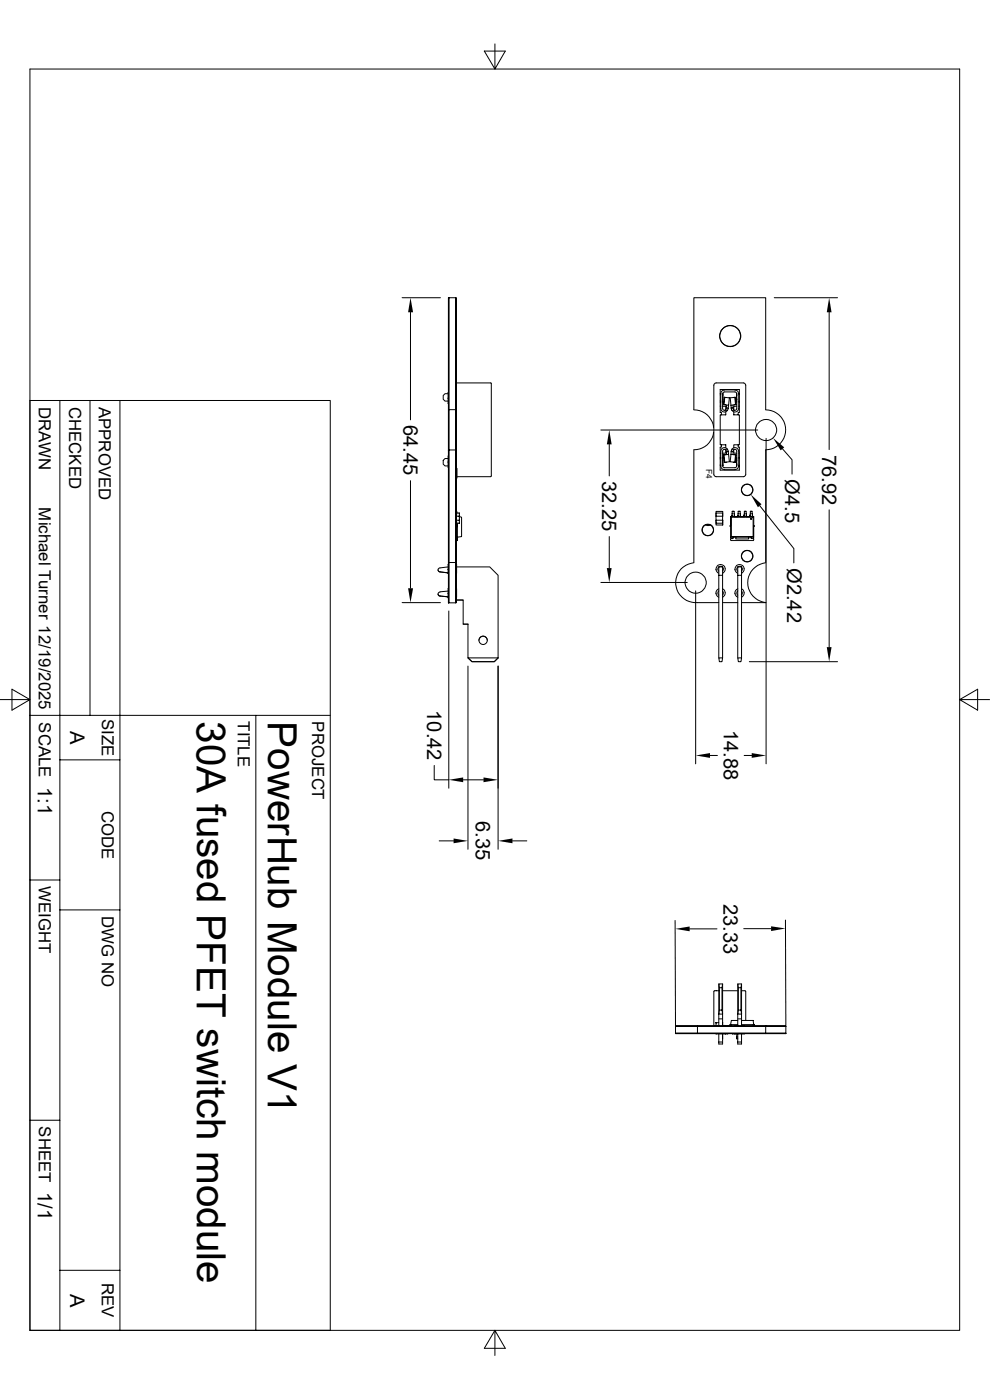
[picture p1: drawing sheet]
<svg xmlns="http://www.w3.org/2000/svg" width="210mm" height="297mm" viewBox="0 0 210 297" stroke-linecap="round" stroke-linejoin="round" font-family="sans-serif">
<g fill="none" stroke="#000" stroke-width=".21">
<path d="M6.3 14.6h197.3v267.6h-197.3zM105 9.3v5.3l2.2-3.8h-4.5l2.3 3.8M85.3 63.2h8.1M87.1 66.3v22.8M95.1 63.2l.1 23.7zM95.2 63.2h1.5v23.7h-1.5zM96.7 63.2l.1 23.7zM164.3 63.2h13.4M175.9 66.3v29.1M6.3 85h63.8v197.2h-63.8zM12.7 85v197.2M19.1 85v66.8"/>
<path d="M25.4 85v197.2M95.1 84.5v.1M95.1 84.6v1M95.1 98v.1M95.1 98.1v1M95.1 84.5h.1M95.1 98h.1M95.1 97.3h-.7l-.4 .4v.8l.4 .3h.7M95.1 83.5h-.7l-.4 .4v.8l.4 .4h.7M95.1 95.5l.1 32.4M95.1 83.2v1.3M95.1 96.7v1.3"/>
<path d="M95.1 86.9v8.6M95.2 86.9v8.6h1.5v23.8h-1.5zM96.7 86.9l.1 32.4zM96.8 86.9v8.6M96.8 84.6h.1M96.8 84.5h.1M96.8 98.1h.1M96.8 98h.1M96.8 83.2h.1M96.8 85.6h.1M96.8 96.7h.1M96.8 99.1h.1"/>
<path d="M96.9 99.4v2M127.5 91.2h33.2M129.2 94.3v6.7M147.2 87a4.1 4.1 0 0 1 4.2 3.7M147.2 86.9v-23.7h15.2v23.7M147.2 95.5v23.8M151.4 91.7a4.1 4.1 0 0 1-4.2 3.7M151.5 81.5l.4-.3h5.8l.5 .3v19.1l-.3 .5h-6l-.4-.3zM152.8 82.6h4v4.9h-.2v.5h.2v6.4h-.2v.5h.2v4.8h-4v-4.8h.2v-.5h-.2v-6.4h.2v-.5h-.2zM152.8 98.8h.1M152.8 97.1h.1M152.8 85.3h.1"/>
<path d="M152.8 83.5h.1M152.8 96.1h.1M152.8 86.2h.1M152.8 85l.1 .1M152.8 98.6l.1 .1M152.9 83.5v3.2a.77 .77 0 0 0 .6 .7 .77 .77 0 0 0 .8-.3M152.9 83.7l-.1 .1M152.9 97.2l-.1 .1M153 94.4h1v.6M153.3 83.5v3.2l.1 .3h.4M153.3 97.1v1.7M153.3 83.5v1.8"/>
<path d="M153.3 97.6v.1M153.3 83.5l.4-.4h2.2l.4 .4M153.3 83.9h.1M153.3 86.2h.7v.7M153.3 83.7h.1M153.3 85.2h.1M153.3 97.2h.1M153.3 98.7h.1M153.3 98.4v.2M153.3 97.6h.1M153.3 84.7h.1M153.3 83.8v.1"/>
<path d="M153.3 84.8h.1M153.5 96.5l1.1-.1 .1 1.6-1.1 .1zM153.6 96.5l.2 1.6M153.6 84.3l1.1 .1-.1 1.6-1.1-.1zM153.7 82.7h2.2M153.7 82.8l-.6 .2-.2 .5M153.7 99.7h2.2M153.8 95.3l.3 .5M153.8 95.3l-.4 .1-.1 .3v3.1l.4 .4h2.2l.4-.2v-3.3l-.1-.3-.4-.1M153.8 87l.5 .1M153.8 84.3l-.2 1.6M154 95.5v.6h-.7"/>
<path d="M154 87.4v.6h-1M154.1 85.9v.6M154.3 95.3l.1 .3M154.3 95.3a.77 .77 0 0 0-.8-.3 .77 .77 0 0 0-.6 .7v3.1l.2 .6 .6 .2M154.3 95.3h-.5M154.4 86.7l-.1 .4M154.5 95.8h-.4v.6M154.5 95.8l.1 .6M154.5 95.6v.2M154.5 86.6l-.4-.1-.3 .5M154.5 86.6v.1M154.6 86l-.1 .6"/>
<path d="M154.9 84.4l1.1-.1 .2 1.6-1.1 .1zM155.1 96.4l1.1 .1-.2 1.6-1.1-.1zM155.1 86v.6M155.1 95.8v.6M155.1 86.6l.2 .5M155.3 95.3a.77 .77 0 0 1 .8-.3 .77 .77 0 0 1 .6 .7M155.3 95.3l-.2 .5M155.3 95.3h.5M155.5 85.9v.6l-.4 .1M155.5 95.8v.6M155.5 86.5l.1 .4 .2 .1M155.7 95.5v.6h.6"/>
<path d="M155.7 87.4v.6h.9M155.8 95.3l-.2 .2-.1 .3h-.4M155.8 87l-.5 .1M155.9 84.3l.1 1.6M155.9 82.8l.6 .2 .2 .5M156 96.5l-.1 1.6M156.3 85.1h.1M156.3 98.6v.1M156.3 83.7h.1M156.3 97.2v.1M156.3 98.4v.1M156.3 97.6v.1"/>
<path d="M156.3 98.5v.1M156.3 84.7h.1M156.3 83.8v.1M156.3 84.8h.1M156.3 83.5v3.2l-.1 .3h-.4M156.3 97.1v1.7M156.3 83.5v1.8M156.3 86.2h-.6v.7M156.6 94.4h-.9v.6M156.7 98.8l-.2 .6-.6 .2M156.7 86.7a.77 .77 0 0 1-.6 .7 .77 .77 0 0 1-.8-.3M156.7 98.8h.1"/>
<path d="M156.7 97.1h.1M156.7 85.3h.1M156.7 96.1h.1M156.7 86.2h.1M156.7 83.7h.1M156.7 97.2h.1M156.7 95.7v3.1M156.8 83.5h-.1v3.2M156.8 85.1l-.1 .1M156.8 98.7h-.1M162.4 95.5v23.8M162.4 87a4.2 4.2 0 0 1 4.3 4.2 4.2 4.2 0 0 1-4.3 4.2"/>
<path d="M162.5 93v69.1M166 95.2l2 2.3v3.1M87.1 102v22.8M95.1 119.7v1.1M95.1 119.3l.1 8.6M96.8 114.6h.2v.1h-.2M96.8 111.5h.2M96.8 113.9l.2 .1M96.8 119.3v8.6l-.1-8.6v8.6h-1.5M96.8 119.7l.1 1.1M96.8 108.5l.1 .3M96.8 110.4v1"/>
<path d="M96.8 108.5v1M96.9 108.8l.6 .1-.1 .6M96.9 109.5h.6v.9h-.6M97 111.5v.2h-.2M97 114v.3h-.2M97 111v.5M97 111.7v2.3M97 114.3v.3M97.4 110.4l.1 .6h-.6M97.5 109.4h.1M97.5 109.4v.2l.4 .1v4.1l-.9 .2M104.1 101.1l.1-.1v-19.7l-7.4-.1v19.9h7.3"/>
<path d="M129.2 113.8v6.7M147.2 119.4a4.3 4.3 0 0 0-3.9 4.6 4.3 4.3 0 0 0 4.7 3.8h4.5M149.6 111.3l.6 .2 .6-.1M151.9 109.5h1.4v.9h-1.4zM151.9 108.9v.6M151.9 110.4v.6M151.9 110.4v1h1.4v-1M151.9 109.5v-1h1.4v1M151.9 108.9h.1M151.9 109.5h.1M151.9 108.8h1.3M151.9 110.4h.1"/>
<path d="M153.2 108.9h.1M153.2 109.5h.1M153.2 110.4h.1M153.3 108.9v.6M153.3 110.4v.6h-1.4M154.9 111.5v.1M154.9 111.6v.1M154.9 111.5h.1M154.9 111.7h.1M155 111.5v2.5M155 114l.2-.2h4.6l.1 .2M155 114h1.1"/>
<path d="M155 109.6l.2 .1M155.2 113.8v-4.1h4.6v4.1M155.3 109.4v.1M155.3 108.5h.4M155.3 108.9v-.4h.4v.4M155.3 108.9v.7M155.3 108.9h.1M155.3 109.6h-.3v1.9M155.7 108.9v.7h-.4M155.7 109.5h.1M155.7 108.9h.1M155.7 109.6h.9"/>
<path d="M155.8 109.4v.1M156.1 114h2.7v.3h-2.7zM156.5 109.4l.1 .1M156.6 108.5h.4M156.6 108.9v-.4h.4v.4M156.6 108.9v.7M156.6 108.9h.1M157 108.9v.7h-.4M157 109.5h.1M157 108.9h.1M157 109.6h.9M157.1 109.4v.1"/>
<path d="M157.8 109.4l.1 .1M157.9 108.5h.4M157.9 108.9v-.4h.4v.4M157.9 108.9v.7M157.9 108.9h.1M158.3 108.9v.7h-.4M158.3 109.5h.1M158.3 108.9h.1M158.3 109.6h.9M158.3 109.4v.1M158.8 114h1.1M159.1 109.4l.1 .1"/>
<path d="M159.2 108.5h.4M159.2 108.9v-.4h.4v.4M159.2 108.9v.7M159.2 108.9h.1M159.3 114v.3h.6l-.1 .4h-4.7l-.1-.4h.5v-.3M159.6 108.9v.7h-.4M159.6 108.9h.1M159.6 109.6h.3v2.1M159.6 109.4v.1M159.9 109.6l-.1 .1M159.9 111.7h.1M159.9 111.5h.1"/>
<path d="M159.9 111.7v2.3M160 111.6l-.1 .1M160 111.5v.1M161.2 107.3l7.2 9.1v3M162.4 119.4a4.3 4.3 0 0 0-3.8 4.2 4.3 4.3 0 0 0 3.8 4.2M175.9 108.2v29.1M85.3 127.8h8.1M92.9 120.9l.1 .3 .3 .1M92.9 126l.1 .3 .3 .1M93.3 126.4l1.8 .2M93.3 121.3l1.8 .2M95.1 125.9h.1"/>
<path d="M95.1 125.9v.9M95.1 120.8v.1M95.1 120.9v.8M95.1 125.4l-1.8 .2a.42 .42 0 0 0-.4 .4 .42 .42 0 0 0 .4 .4M95.1 120.8h.1M95.1 120.3l-1.8 .2a.42 .42 0 0 0-.4 .4 .42 .42 0 0 0 .4 .4M95.1 124.8v1.1M95.2 129.6v37.6M96.8 125.9h.1M96.8 120.8v.1M96.9 124.9v1M96.9 125.9v.8"/>
<path d="M96.9 120.9v.7M96.9 120.3h7l1.8 1.7v17.6h-6.4v-7.2h-1v-5.1h-1.5h1.5M98.3 132.4h1M99.3 139.6l.8 .8h4.8l.8-.8M99.3 139.6h.1M101.6 135.8a.89 .89 0 0 1 .9-.8 .89 .89 0 0 1 .9 .8M105.7 139.6h.1M127.5 123.6h18.3M147.6 125.3v36.8M152.5 139.6v-19.3h.8v19.3M152.5 122h.8M152.5 139.6h.8l-.1 .8h-.6z"/>
<path d="M152.5 125.3l-.2 .5 .2 .5M152.5 124.9a.95 .95 0 0 0-.6 .9 .95 .95 0 0 0 .6 .9M152.5 121.6a.98 .98 0 0 1-.4-1.5 .98 .98 0 0 1 1.6 0 .98 .98 0 0 1-.4 1.5M153.2 125.4l.3 .4-.3 .4M153.2 121.2a.59 .59 0 0 0 0-.9 .59 .59 0 0 0-.8 0 .59 .59 0 0 0 .1 .9M153.3 124.9a.99 .99 0 0 1 .5 .9 .99 .99 0 0 1-.5 .9M153.3 127.8h3.2M156.5 139.6v-19.3h.8v19.3M156.5 122h.8M156.5 139.6h.8l-.1 .8h-.6zM156.5 125.3l-.2 .5 .2 .5M156.5 124.9a.95 .95 0 0 0-.6 .9 .95 .95 0 0 0 .6 .9"/>
<path d="M156.5 121.6a.98 .98 0 0 1-.4-1.5 .98 .98 0 0 1 1.6 0 .98 .98 0 0 1-.4 1.5M157.3 125.4l.2 .4-.2 .4M157.3 121.2a.59 .59 0 0 0 0-.9 .59 .59 0 0 0-.9 0 .59 .59 0 0 0 .1 .9M157.3 124.9a.99 .99 0 0 1 .6 .9 .99 .99 0 0 1-.6 .9M157.3 127.8h5.2M0 148.4h6.3l-3.8 2.3v-4.5l3.8 2.2M6.3 151.8h63.8M54.3 151.8v130.4M99.3 141.3v38.9M105.7 141.3v38.9M159 140.4h18.7M203.6 148.4l3.8-2.2v4.5l-3.8-2.3h6.3"/>
<path d="M12.7 161.2h12.7M92.1 162.4v3h3.1M93.2 178.4h3M98.3 165.4h4.3M108.7 178.4h3.1M150.6 160.3h1.6M157.9 160.3h1.6M6.3 186.7h6.4M12.7 193h12.7M143.2 195.3l.1 22.2M146.3 197.1h5.8M157.8 197h5.8"/>
<path d="M166.6 195.2l.1 22.2M143.3 219.2h4.7M143.3 217.7h4.7M148 219.2h18.7zM148 217.6h-4.7v1.7h4.7M151.4 210.3v7.3h.5M151.9 217.6h.6M151.9 219.3h2M151.9 217.6h.1M151.9 217h.1M152.5 210.2h-.9l-.1 .1M152.5 216.2h.8"/>
<path d="M152.5 217h-.6v.6M152.5 215.1v2.5M152.5 208.7v6.4M152.5 219.3v1.8M152.5 208.7h.8l-.1 .8h-.6zM152.6 209.6v4.7h.6v-4.7M152.6 214.3l-.1 .8h.8l-.1-.8M153.3 210.2h3.2M153.3 217v.6h.6M153.3 217h.1M153.3 215.1v2.5M153.3 208.7v6.4"/>
<path d="M153.9 217.6h1M153.9 219.3h.1M154.4 219.3h-.5M154.4 217.6h.1M154.9 217.4v.2M154.9 217.4h.1M155 217.6v-.2h.1v.2M155.1 217.4h1.4M155.4 219.3h.5M155.9 219.3h.1M155.9 217.6h.1M156.3 219.3v1.1h.2"/>
<path d="M156.5 216.5h-1.3l-.2 .9M156.5 215.1v2.5M156.5 208.7v6.4M156.5 219.3v1.8M156.5 216.2h.8M156.5 208.7h.8l-.1 .8h-.6zM156.5 217.6h-.6M156.6 209.6v4.7h.6v-4.7M156.6 214.3l-.1 .8h.8l-.1-.8M157.3 210.2h.8l.1 .1M157.3 217.4h2.5v.2M157.3 216.5h2.5l.2 1.1"/>
<path d="M157.3 215.1v2.5M157.3 219.3v2.2h-.8v-.4M157.3 208.7v6.4M157.3 217.6h.6M157.9 219.3h-2M158.2 210.3v6.2M159.8 217.4l.1 .2M162.4 217.6h4.3v1.7h-4.3M162.4 217.6l-14.4 .1M162.4 217.7h4.3M162.4 217.7v1.5h-14.4M162.4 217.7h-14.4v1.5"/>
<path d="M6.3 237.7h6.4M152.5 221.1h.8M153.3 220h.1M153.3 220.4v-1.1v2.2h-.8v-.4M156.3 220h.2M156.5 221.1h.8M12.7 269.5h12.7M105 282.2l-2.3 3.8h4.5l-2.2-3.8v5.4"/>
<circle cx="154.9" cy="71.3" r="2.2"/>
<circle cx="154.9" cy="71.3" r="2.25"/>
<circle cx="162.5" cy="91.2" r="2.25"/>
<circle cx="150.2" cy="112.4" r="1.23"/>
<circle cx="150.2" cy="112.4" r="1.18"/>
<circle cx="158.5" cy="103.9" r="1.23"/>
<circle cx="158.5" cy="118" r="1.23"/>
<circle cx="158.5" cy="118" r="1.18"/>
<circle cx="158.5" cy="103.9" r="1.18"/>
<circle cx="159.3" cy="110.1" r=".12"/>
<circle cx="102.5" cy="135.8" r=".88"/>
<circle cx="147.6" cy="123.6" r="2.25"/>
</g>
<g fill="#000">
<path d="M87.1 63.2l.5 3.1h-1zM175.9 63.2l.5 3.1h-1zM129.2 91.2l.6 3.1h-1.1zM164 92.9l2.4 2-.8 .6zM159.3 104.9l2.2 2.1-.7 .6zM86.6 124.8h1l-.5 3zM128.7 120.5h1.1l-.6 3.1zM175.4 137.3h1l-.5 3.1zM147.6 160.3l3-.5v1zM159.5 159.8l3 .5-3 .5zM96.2 177.9l3.1 .5-3.1 .5zM95.2 165.4l3.1-.5v1z"/>
<path d="M102.6 164.9l3.1 .5-3.1 .5zM105.7 178.4l3-.5v1zM143.3 197.1l3-.5v1zM163.6 196.5l3 .5-3 .5z"/>
</g>
<g font-size="8.6">
<text x="41.8" y="153" transform="rotate(90 41.8 153)">30A fused PFET switch module</text>
<text x="56.8" y="153" transform="rotate(90 56.8 153)">PowerHub Module V1</text>
</g>
<g font-size="4.3">
<text x="85.6" y="90.2" transform="rotate(90 85.6 90.2)">64.45</text>
<text x="166.5" y="101.7" transform="rotate(90 166.5 101.7)">Ø4.5</text>
<text x="174.4" y="96.4" transform="rotate(90 174.4 96.4)">76.92</text>
<text x="127.7" y="102.1" transform="rotate(90 127.7 102.1)">32.25</text>
<text x="167" y="120.5" transform="rotate(90 167 120.5)">Ø2.42</text>
<text x="14.9" y="155" transform="rotate(90 14.9 155)">A</text>
<text x="90.6" y="150.7" transform="rotate(90 90.6 150.7)">10.42</text>
<text x="153.5" y="154.8" transform="rotate(90 153.5 154.8)">14.88</text>
<text x="8" y="167" transform="rotate(90 8 167)">1:1</text>
<text x="101" y="174.2" transform="rotate(90 101 174.2)">6.35</text>
<text x="153.5" y="191.7" transform="rotate(90 153.5 191.7)">23.33</text>
<text x="8" y="252.9" transform="rotate(90 8 252.9)">1/1</text>
<text x="14.9" y="274.4" transform="rotate(90 14.9 274.4)">A</text>
</g>
<g font-size="3.6">
<text x="8.3" y="86.3" transform="rotate(90 8.3 86.3)">DRAWN</text>
<text x="14.6" y="86.3" transform="rotate(90 14.6 86.3)">CHECKED</text>
<text x="21" y="86.3" transform="rotate(90 21 86.3)">APPROVED</text>
<text x="8.3" y="107.7" transform="rotate(90 8.3 107.7)">Michael Turner 12/19/2025</text>
<text x="8.3" y="153.2" transform="rotate(90 8.3 153.2)">SCALE</text>
<text x="21.6" y="152.5" transform="rotate(90 21.6 152.5)">SIZE</text>
<text x="50.4" y="153" transform="rotate(90 50.4 153)">TITLE</text>
<text x="66.3" y="153" transform="rotate(90 66.3 153)">PROJECT</text>
<text x="21.6" y="172" transform="rotate(90 21.6 172)">CODE</text>
<text x="8.3" y="188" transform="rotate(90 8.3 188)">WEIGHT</text>
<text x="21.6" y="194.3" transform="rotate(90 21.6 194.3)">DWG NO</text>
<text x="8.3" y="238.9" transform="rotate(90 8.3 238.9)">SHEET</text>
<text x="21.6" y="272.2" transform="rotate(90 21.6 272.2)">REV</text>
</g>
<text font-size="1.8" x="149.8" y="99.4" transform="rotate(90 149.8 99.4)">F4</text>
</svg>
